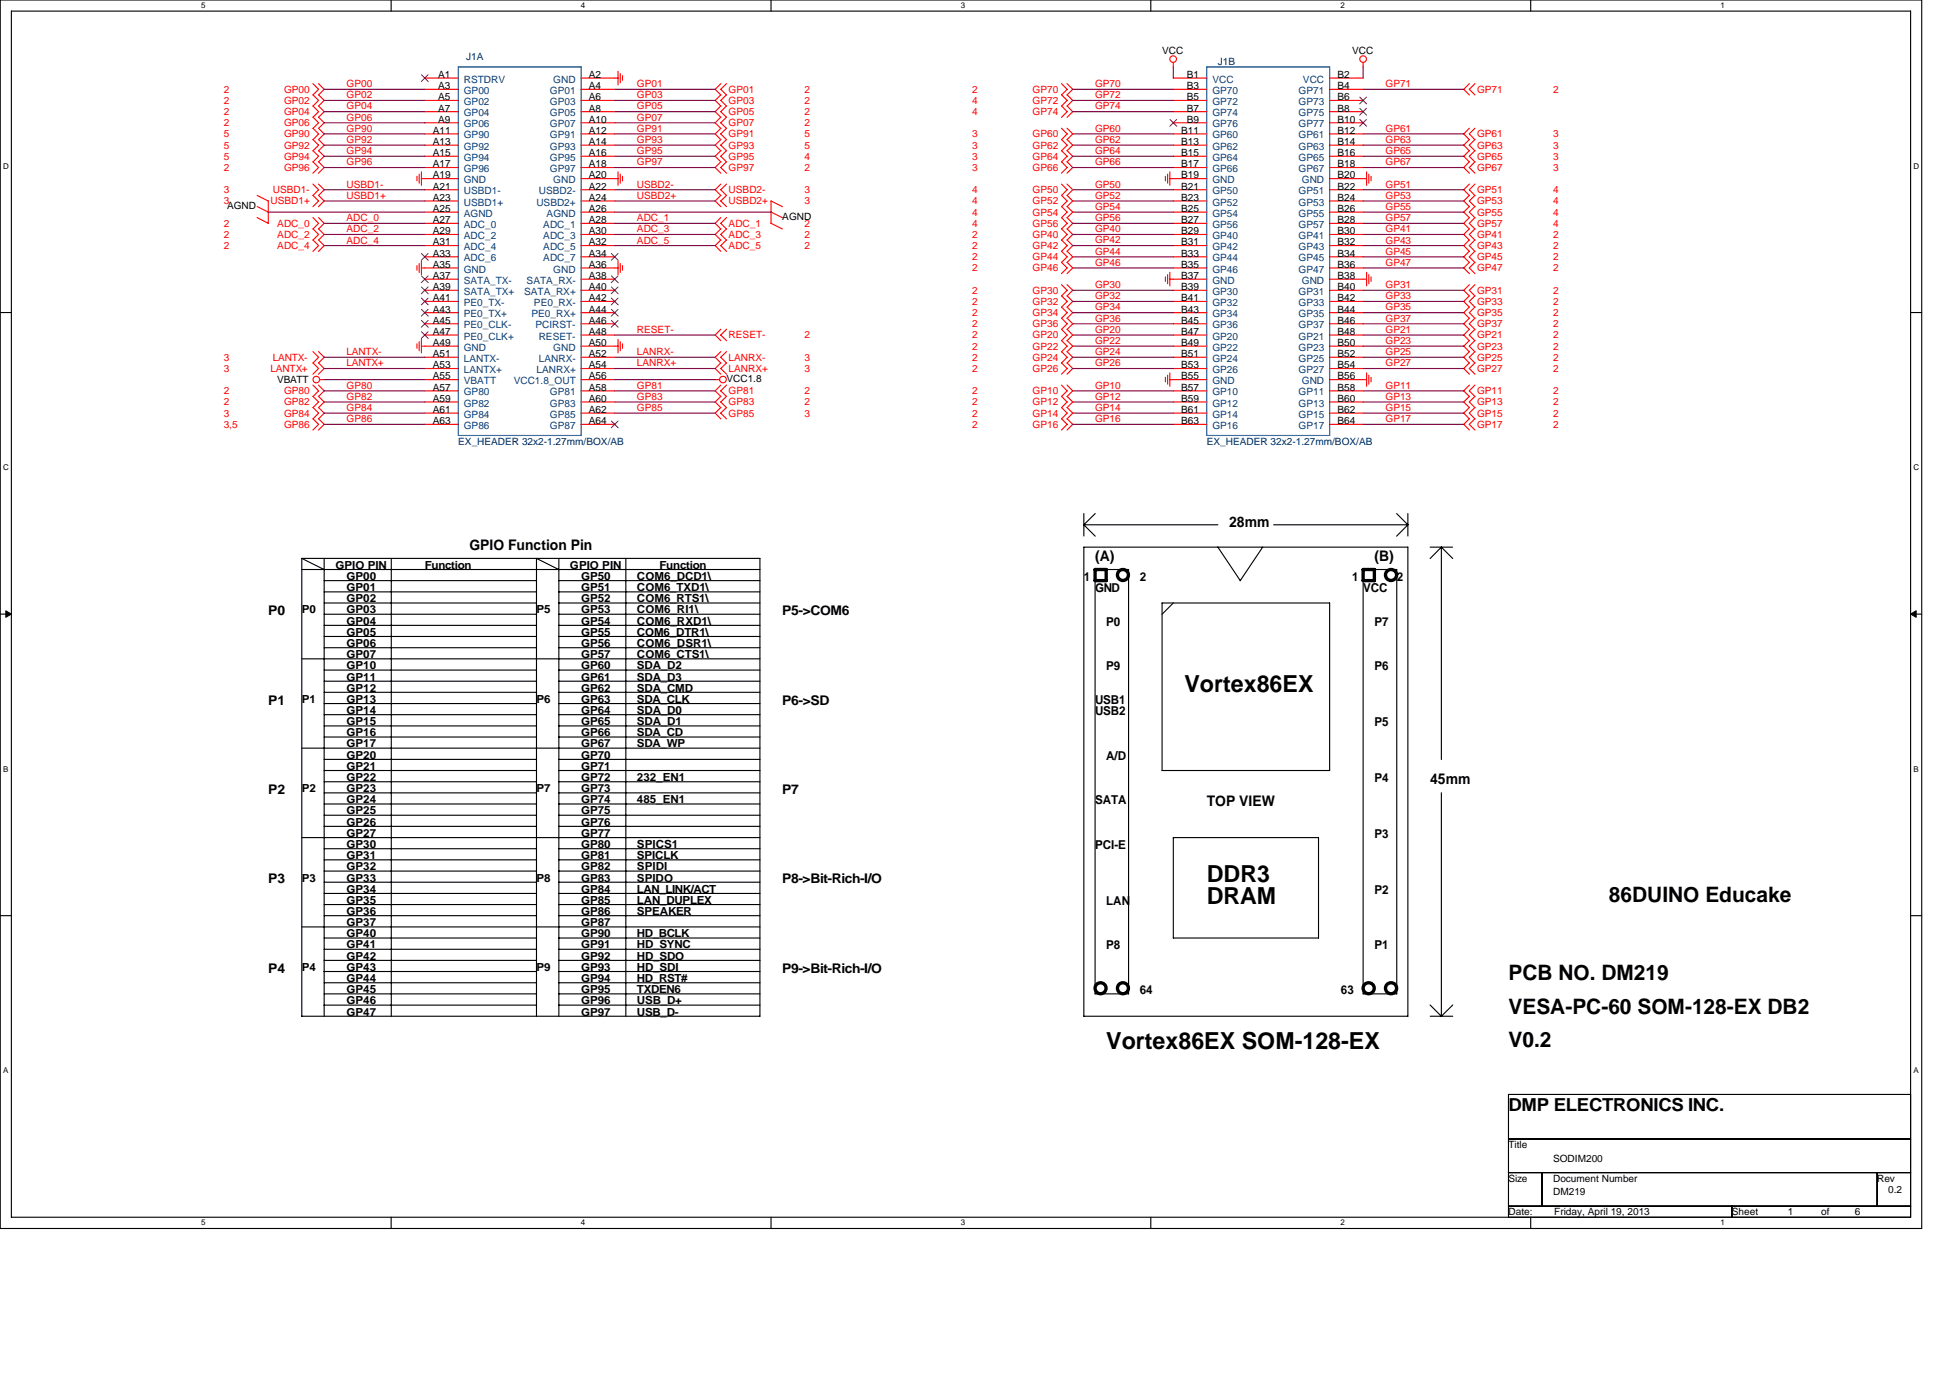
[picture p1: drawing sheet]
<svg xmlns="http://www.w3.org/2000/svg" width="297mm" height="210mm" viewBox="0 0 297 210" stroke-linecap="round" stroke-linejoin="round" font-family="sans-serif">
<path d="M0 0h292.7v187.2h-292.7zM1.7 1.7h289.3v183.8h-289.3z" fill="none" stroke="#000" stroke-width=".17"/>
<g fill="#fff">
<path d="M30.6 .2h.7v1.3h-.7z"/>
<path d="M30.6 185.7h.7v1.3h-.7z"/>
</g>
<path d="M59.6 0v1.7M59.6 185.5v1.7" fill="none" stroke="#000" stroke-width=".17"/>
<g fill="#fff">
<path d="M88.5 .2h.7v1.3h-.7z"/>
<path d="M88.5 185.7h.7v1.3h-.7z"/>
</g>
<path d="M117.5 0v1.7M117.5 185.5v1.7" fill="none" stroke="#000" stroke-width=".17"/>
<g fill="#fff">
<path d="M146.4 .2h.6v1.3h-.6z"/>
<path d="M146.4 185.7h.6v1.3h-.6z"/>
</g>
<path d="M175.3 0v1.7M175.3 185.5v1.7" fill="none" stroke="#000" stroke-width=".17"/>
<g fill="#fff">
<path d="M204.2 .2h.7v1.3h-.7z"/>
<path d="M204.2 185.7h.7v1.3h-.7z"/>
</g>
<path d="M233.2 0v1.7M233.2 185.5v1.7" fill="none" stroke="#000" stroke-width=".17"/>
<g fill="#fff">
<path d="M262.1 .2h.6v1.3h-.6z"/>
<path d="M262.1 185.7h.6v1.3h-.6z"/>
<path d="M.5 24.7h.8v1.3h-.8z"/>
<path d="M291.5 24.7h.8v1.3h-.8z"/>
<path d="M.5 70.6h.8v1.3h-.8z"/>
<path d="M291.5 70.6h.8v1.3h-.8z"/>
</g>
<path d="M0 47.6h1.7M291 47.6h1.7" fill="none" stroke="#000" stroke-width=".17"/>
<g fill="#fff">
<path d="M.5 116.5h.7v1.4h-.7z"/>
<path d="M291.5 116.5h.7v1.4h-.7z"/>
</g>
<path d="M0 93.6h1.7M291 93.6h1.7" fill="none" stroke="#000" stroke-width=".17"/>
<path d="M.9 93.1l.8 .5-.8 .5zM291 93.6l.9-.5v1z" fill="#000" stroke="#000" stroke-width=".15"/>
<g fill="#fff">
<path d="M.5 162.5h.7v1.3h-.7z"/>
<path d="M291.5 162.5h.7v1.3h-.7z"/>
</g>
<g fill="none" stroke="#000" stroke-width=".17">
<path d="M165.1 80h20.4M165.1 80l1.7 1.7M165.1 78.3v3.4M166.8 78.3l-1.7 1.7M194 80h20.5M212.7 78.3l1.8 1.7M214.5 80l-1.8 1.7M214.5 78.3v3.4M46 85.1h69.8v69.8h-69.8zM46 85.1l3.4 1.7M46 86.8h69.8M49.4 85.1v69.8"/>
<path d="M49.4 88.5h32.3M49.4 90.2h32.3M49.4 91.9h32.3M49.4 93.6h32.3M49.4 95.3h32.3M49.4 97h32.3M49.4 98.7h32.3M59.6 85.1v69.8M85.1 85.1v69.8M85.1 88.5h30.7M85.1 90.2h30.7M85.1 91.9h30.7"/>
<path d="M85.1 93.6h30.7M85.1 95.3h30.7M85.1 97h30.7M85.1 98.7h30.7M85.2 86.8l-3.5-1.7v69.8M95.3 85.1v69.8M165.1 83.4h49.4v71.5h-49.4zM166.8 86.8h5.1v64.6h-5.1zM177 91.9h25.5v25.5h-25.5zM178.7 91.9l-1.7 1.7M185.5 83.4l3.4 5.1M192.3 83.4l-3.4 5.1"/>
<path d="M207.6 86.8h5.2v64.6h-5.2zM217.8 83.4h3.5M219.6 83.4l-1.8 1.7M219.6 83.4l1.7 1.7M219.6 83.4v32.3M46 100.4h69.8M46 114h69.8M49.4 102.1h32.3M49.4 103.8h32.3M49.4 105.5h32.3M49.4 107.2h32.3M49.4 108.9h32.3"/>
<path d="M49.4 110.6h32.3M49.4 112.3h32.3M49.4 115.7h32.3M49.4 117.4h32.3M49.4 119.1h32.3M85.1 102.1h30.7M85.1 103.8h30.7M85.1 105.5h30.7M85.1 107.2h30.7M85.1 108.9h30.7M85.1 110.6h30.7M85.1 112.3h30.7"/>
<path d="M85.1 115.7h30.7M85.1 117.4h30.7M85.1 119.1h30.7M0 139.5h1.7M46 127.6h69.8M49.4 139.5h32.3M49.4 120.8h32.3M49.4 122.5h32.3M49.4 124.2h32.3M49.4 125.9h32.3M49.4 129.3h32.3M49.4 131h32.3"/>
<path d="M49.4 132.7h32.3M49.4 134.4h32.3M49.4 136.1h32.3M49.4 137.8h32.3M85.1 139.5h30.7M85.1 120.8h30.7M85.1 122.5h30.7M85.1 124.2h30.7M85.1 125.9h30.7M85.1 129.3h30.7M85.1 131h30.7M85.1 132.7h30.7"/>
<path d="M85.1 134.4h30.7M85.1 136.1h30.7M85.1 137.8h30.7M178.7 127.6h22.1v15.3h-22.1zM219.6 120.8v34.1M291 139.5h1.7M46 141.2h69.8M49.4 142.9h32.3M49.4 144.7h32.3M49.4 146.3h32.3M49.4 148h32.3M49.4 149.8h32.3"/>
<path d="M49.4 151.4h32.3M49.4 153.2h32.3M85.1 142.9h30.7M85.1 144.7h30.7M85.1 146.3h30.7M85.1 148h30.7M85.1 149.8h30.7M85.1 151.4h30.7M85.1 153.2h30.7M217.8 153.1l1.8 1.8M217.9 154.9h3.4M221.3 153.1l-1.7 1.8"/>
<path d="M229.8 166.8h61.2v18.7h-61.2zM229.8 173.6h61.2M229.8 178.7h61.2M234.9 178.7v5.1M285.9 178.7v5.1M229.8 183.8h61.2M263.8 183.8v1.7"/>
</g>
<g fill="none" stroke="#000" stroke-width=".51">
<path d="M166.8 86.8h1.7v1.7h-1.7zM207.6 86.8h1.8v1.7h-1.8z"/>
<circle cx="171.1" cy="87.6" r=".84"/>
<circle cx="211.9" cy="87.6" r=".84"/>
<circle cx="167.6" cy="150.6" r=".84"/>
<circle cx="171.1" cy="150.6" r=".84"/>
<circle cx="208.5" cy="150.6" r=".84"/>
<circle cx="211.9" cy="150.6" r=".84"/>
</g>
<g fill="none" stroke="#f00" stroke-width=".17">
<path d="M47.7 12.7l.8 .9-.8 .9M47.7 17.8l.8 .9-.8 .9M47.7 16.1l.8 .9-.8 .9M47.7 14.4l.8 .9-.8 .9M47.7 19.5l.8 .9-.8 .9M48.5 12.7l.9 .9-.9 .9M48.5 17.8l.9 .9-.9 .9M48.5 16.1l.9 .9-.9 .9M48.5 14.4l.9 .9-.9 .9M48.5 19.5l.9 .9-.9 .9M64.7 11.9h5.1M64.7 13.6h5.1"/>
<path d="M64.7 15.3h5.1M64.7 17h5.1M64.7 18.7h5.1M88.5 11.9h5.7M88.5 13.6h5.1M88.5 15.3h5.1M88.5 17h5.1M88.5 18.7h5.1M94.1 10.9v2M94.5 11.2v1.4M94.8 11.5v.7M109.8 12.7l-.9 .9 .9 .9"/>
<path d="M109.8 14.4l-.9 .9 .9 .9M109.8 16.1l-.9 .9 .9 .9M109.8 17.8l-.9 .9 .9 .9M109.8 19.5l-.9 .9 .9 .9M110.7 12.7l-.9 .9 .9 .9M110.7 14.4l-.9 .9 .9 .9M110.7 16.1l-.9 .9 .9 .9M110.7 17.8l-.9 .9 .9 .9M110.7 19.5l-.9 .9 .9 .9M161.7 12.7l.9 .9-.9 .9M161.7 14.4l.9 .9-.9 .9M161.7 16.1l.9 .9-.9 .9"/>
<path d="M161.7 19.5l.9 .9-.9 .9M162.5 12.7l.9 .9-.9 .9M162.5 14.4l.9 .9-.9 .9M162.5 16.1l.9 .9-.9 .9M162.5 19.5l.9 .9-.9 .9M178.7 9.5v.7M178.7 11.9h5.1M178.7 13.6h5.1M178.7 15.3h5.1M178.7 17h5.1M178.7 18.7h5.1M202.5 11.9h5.1"/>
<path d="M202.5 13.6h5.1M202.5 15.3h5.1M202.5 17h5.1M202.5 18.7h5.1M207.6 9.5v.7M223.8 12.7l-.8 .9 .8 .9M223.8 19.5l-.8 .9 .8 .9M224.7 12.7l-.9 .9 .9 .9M224.7 19.5l-.9 .9 .9 .9M39.2 29.8l1.7 .8M39.2 31.5l1.7 .8M40.9 30.6v3.5l-1.7-1"/>
<path d="M47.7 28l.8 .9-.8 .9M47.7 29.8l.8 .8-.8 .9M47.7 22.9l.8 .9-.8 .9M47.7 24.6l.8 .9-.8 .9M47.7 21.3l.8 .8-.8 .9M47.7 34.9l.8 .8-.8 .9M47.7 33.1l.8 .9-.8 .9M47.7 36.6l.8 .8-.8 .9M48.5 28l.9 .9-.9 .9M48.5 29.8l.9 .8-.9 .9M48.5 22.9l.9 .9-.9 .9M48.5 24.6l.9 .9-.9 .9"/>
<path d="M48.5 21.3l.9 .8-.9 .9M48.5 34.9l.9 .8-.9 .9M48.5 33.1l.9 .9-.9 .9M48.5 36.6l.9 .8-.9 .9M63.5 26.9v.7M63.9 26.5v1.4M64.2 27.2h5.6M64.2 26.2v2M64.2 39.8v2M64.7 20.4h5.1M64.7 22.1h5.1M64.7 23.8h5.1"/>
<path d="M64.7 25.5h5.1M64.7 28.9h5.1M64.7 30.6h5.1M64.7 32.3h5.1M64.7 34h5.1M64.7 35.7h5.1M64.7 37.4h5.1M64.7 39.1h5.1M88.5 27.2h5.7M88.5 20.4h5.1M88.5 22.1h5.1M88.5 23.8h5.1"/>
<path d="M88.5 25.5h5.1M88.5 28.9h5.1M88.5 30.6h5.1M88.5 32.3h5.1M88.5 34h5.1M88.5 35.7h5.1M88.5 37.4h5.1M88.5 39.1h5.1M94.1 26.2v2M94.1 39.8v2M94.5 26.5v1.4M94.8 26.9v.7"/>
<path d="M109.8 29.8l-.9 .8 .9 .9M109.8 28l-.9 .9 .9 .9M109.8 24.6l-.9 .9 .9 .9M109.8 22.9l-.9 .9 .9 .9M109.8 21.3l-.9 .8 .9 .9M109.8 36.6l-.9 .8 .9 .9M109.8 33.1l-.9 .9 .9 .9M109.8 34.9l-.9 .8 .9 .9M110.7 29.8l-.9 .8 .9 .9M110.7 28l-.9 .9 .9 .9M110.7 24.6l-.9 .9 .9 .9M110.7 22.9l-.9 .9 .9 .9"/>
<path d="M110.7 21.3l-.9 .8 .9 .9M110.7 36.6l-.9 .8 .9 .9M110.7 33.1l-.9 .9 .9 .9M110.7 34.9l-.9 .8 .9 .9M117.4 34l1.8 .9M117.4 32.3l1.8 .9M119.2 31.5l-1.7-.9v3.4M161.7 29.8l.9 .8-.9 .9M161.7 31.5l.9 .8-.9 .9M161.7 28l.9 .9-.9 .9M161.7 33.1l.9 .9-.9 .9M161.7 36.6l.9 .8-.9 .9"/>
<path d="M161.7 38.3l.9 .8-.9 .9M161.7 40l.9 .8-.9 .9M161.7 34.9l.9 .8-.9 .9M161.7 24.6l.9 .9-.9 .9M161.7 21.3l.9 .8-.9 .9M161.7 22.9l.9 .9-.9 .9M162.5 29.8l.9 .8-.9 .9M162.5 31.5l.9 .8-.9 .9M162.5 28l.9 .9-.9 .9M162.5 33.1l.9 .9-.9 .9M162.5 36.6l.9 .8-.9 .9M162.5 38.3l.9 .8-.9 .9"/>
<path d="M162.5 40l.9 .8-.9 .9M162.5 34.9l.9 .8-.9 .9M162.5 24.6l.9 .9-.9 .9M162.5 21.3l.9 .8-.9 .9M162.5 22.9l.9 .9-.9 .9M177.5 26.9v.7M177.9 26.5v1.4M178.2 27.2h5.6M178.2 26.2v2M178.7 20.4h5.1M178.7 22.1h5.1M178.7 23.8h5.1"/>
<path d="M178.7 25.5h5.1M178.7 28.9h5.1M178.7 30.6h5.1M178.7 32.3h5.1M178.7 34h5.1M178.7 35.7h5.1M178.7 37.4h5.1M178.7 39.1h5.1M202.5 27.2h5.7M202.5 20.4h5.1M202.5 22.1h5.1M202.5 23.8h5.1"/>
<path d="M202.5 25.5h5.1M202.5 28.9h5.1M202.5 30.6h5.1M202.5 32.3h5.1M202.5 34h5.1M202.5 35.7h5.1M202.5 37.4h5.1M202.5 39.1h5.1M208.2 26.2v2M208.5 26.5v1.4M208.8 26.9v.7M223.8 21.3l-.8 .8 .8 .9"/>
<path d="M223.8 31.5l-.8 .8 .8 .9M223.8 29.8l-.8 .8 .8 .9M223.8 36.6l-.8 .8 .8 .9M223.8 24.6l-.8 .9 .8 .9M223.8 33.1l-.8 .9 .8 .9M223.8 40l-.8 .8 .8 .9M223.8 22.9l-.8 .9 .8 .9M223.8 38.3l-.8 .8 .8 .9M223.8 34.9l-.8 .8 .8 .9M223.8 28l-.8 .9 .8 .9M224.7 21.3l-.9 .8 .9 .9M224.7 31.5l-.9 .8 .9 .9"/>
<path d="M224.7 29.8l-.9 .8 .9 .9M224.7 36.6l-.9 .8 .9 .9M224.7 24.6l-.9 .9 .9 .9M224.7 33.1l-.9 .9 .9 .9M224.7 40l-.9 .8 .9 .9M224.7 22.9l-.9 .9 .9 .9M224.7 38.3l-.9 .8 .9 .9M224.7 34.9l-.9 .8 .9 .9M224.7 28l-.9 .9 .9 .9M47.7 55.3l.8 .9-.8 .8M47.7 53.6l.8 .8-.8 .9M47.7 58.7l.8 .9-.8 .8"/>
<path d="M48.5 55.3l.9 .9-.9 .8M48.5 53.6l.9 .8-.9 .9M48.5 58.7l.9 .9-.9 .8M48.7 57.8h.7M63.5 40.5v.7M63.5 52.4v.7M63.9 40.2v1.3M63.9 52.1v1.3M64.2 52.7h5.6M64.2 40.8h5.6M64.2 51.7v2.1M64.7 57.8h5.1"/>
<path d="M64.7 42.5h5.1M64.7 44.2h5.1M64.7 45.9h5.1M64.7 47.6h5.1M64.7 49.3h5.1M64.7 51.1h5.1M64.7 54.4h5.1M64.7 56.2h5.1M64.7 59.6h5.1M88.5 57.8h5.1M88.5 42.5h5.1M88.5 52.7h5.7"/>
<path d="M88.5 40.8h5.7M88.5 44.2h5.1M88.5 45.9h5.1M88.5 47.6h5.1M88.5 49.3h5.1M88.5 51.1h5.1M88.5 54.4h5.1M88.5 56.2h5.1M88.5 59.6h5.1M94.1 51.7v2.1M94.5 40.2v1.3M94.5 52.1v1.3"/>
<path d="M94.8 40.5v.7M94.8 52.4v.7M108.9 57.8h.7M109.8 53.6l-.9 .8 .9 .9M109.8 55.3l-.9 .9 .9 .8M109.8 58.7l-.9 .9 .9 .8M109.8 50.2l-.9 .9 .9 .8M110.7 53.6l-.9 .8 .9 .9M110.7 55.3l-.9 .9 .9 .8M110.7 58.7l-.9 .9 .9 .8M110.7 50.2l-.9 .9 .9 .8M161.7 43.4l.9 .8-.9 .9"/>
<path d="M161.7 58.7l.9 .9-.9 .8M161.7 55.3l.9 .9-.9 .8M161.7 51.9l.9 .8-.9 .9M161.7 53.6l.9 .8-.9 .9M161.7 50.2l.9 .9-.9 .8M161.7 48.5l.9 .8-.9 .9M161.7 45.1l.9 .8-.9 .9M161.7 46.8l.9 .8-.9 .9M162.5 43.4l.9 .8-.9 .9M162.5 58.7l.9 .9-.9 .8M162.5 55.3l.9 .9-.9 .8M162.5 51.9l.9 .8-.9 .9"/>
<path d="M162.5 53.6l.9 .8-.9 .9M162.5 50.2l.9 .9-.9 .8M162.5 48.5l.9 .8-.9 .9M162.5 45.1l.9 .8-.9 .9M162.5 46.8l.9 .8-.9 .9M177.5 42.2v.7M177.5 57.5v.7M177.9 41.8v1.4M177.9 57.2v1.3M178.2 57.8h5.6M178.2 42.5h5.6M178.2 41.5v2.1"/>
<path d="M178.2 56.8v2.1M178.7 52.7h5.1M178.7 40.8h5.1M178.7 44.2h5.1M178.7 45.9h5.1M178.7 47.6h5.1M178.7 49.3h5.1M178.7 51.1h5.1M178.7 54.4h5.1M178.7 56.2h5.1M178.7 59.6h5.1M202.5 57.8h5.7"/>
<path d="M202.5 42.5h5.7M202.5 52.7h5.1M202.5 40.8h5.1M202.5 44.2h5.1M202.5 45.9h5.1M202.5 47.6h5.1M202.5 49.3h5.1M202.5 51.1h5.1M202.5 54.4h5.1M202.5 56.2h5.1M202.5 59.6h5.1M208.2 41.5v2.1"/>
<path d="M208.2 56.8v2.1M208.5 41.8v1.4M208.5 57.2v1.3M208.8 42.2v.7M208.8 57.5v.7M223.8 58.7l-.8 .9 .8 .8M223.8 53.6l-.8 .8 .8 .9M223.8 46.8l-.8 .8 .8 .9M223.8 48.5l-.8 .8 .8 .9M223.8 51.9l-.8 .8 .8 .9M223.8 50.2l-.8 .9 .8 .8M223.8 43.4l-.8 .8 .8 .9"/>
<path d="M223.8 45.1l-.8 .8 .8 .9M223.8 55.3l-.8 .9 .8 .8M224.7 58.7l-.9 .9 .9 .8M224.7 53.6l-.9 .8 .9 .9M224.7 46.8l-.9 .8 .9 .9M224.7 48.5l-.9 .8 .9 .9M224.7 51.9l-.9 .8 .9 .9M224.7 50.2l-.9 .9 .9 .8M224.7 43.4l-.9 .8 .9 .9M224.7 45.1l-.9 .8 .9 .9M224.7 55.3l-.9 .9 .9 .8M47.7 63.8l.8 .9-.8 .8"/>
<path d="M47.7 62.1l.8 .8-.8 .9M47.7 60.4l.8 .9-.8 .8M48.5 63.8l.9 .9-.9 .8M48.5 62.1l.9 .8-.9 .9M48.5 60.4l.9 .9-.9 .8M64.7 61.3h5.1M64.7 62.9h5.1M64.7 64.7h5.1M88.5 61.3h5.1M88.5 62.9h5.1M88.5 64.7h5.1M109.8 60.4l-.9 .9 .9 .8"/>
<path d="M109.8 62.1l-.9 .8 .9 .9M110.7 60.4l-.9 .9 .9 .8M110.7 62.1l-.9 .8 .9 .9M161.7 63.8l.9 .9-.9 .8M161.7 62.1l.9 .8-.9 .9M161.7 60.4l.9 .9-.9 .8M162.5 63.8l.9 .9-.9 .8M162.5 62.1l.9 .8-.9 .9M162.5 60.4l.9 .9-.9 .8M178.7 61.3h5.1M178.7 62.9h5.1M178.7 64.7h5.1"/>
<path d="M202.5 61.3h5.1M202.5 62.9h5.1M202.5 64.7h5.1M223.8 62.1l-.8 .8 .8 .9M223.8 60.4l-.8 .9 .8 .8M223.8 63.8l-.8 .9 .8 .8M224.7 62.1l-.9 .8 .9 .9M224.7 60.4l-.9 .9 .9 .8M224.7 63.8l-.9 .9 .9 .8"/>
<circle cx="178.7" cy="9" r=".51"/>
<circle cx="207.6" cy="9" r=".51"/>
<circle cx="48.2" cy="57.8" r=".5"/>
<circle cx="110.1" cy="57.8" r=".51"/>
</g>
<path d="M69.8 10.2h18.7v56.2h-18.7zM183.8 10.2h18.7v56.2h-18.7z" fill="none" stroke="#00f" stroke-width=".17"/>
<g fill="none" stroke="#804000" stroke-width=".15">
<path d="M64.2 11.4l1 1M65.2 11.4l-1 1M178.2 18.2l1.1 1M179.2 18.2l-1 1M207.1 14.8l1.1 1M207.1 16.5l1.1 1M207.1 18.2l1.1 1M208.1 14.8l-1 1M208.1 16.5l-1 1M208.1 18.2l-1 1M64.2 38.6l1 1.1M65.2 38.6l-1 1.1"/>
<path d="M93.1 38.6l1.1 1.1M94.1 38.6l-1 1.1M64.2 42l1 1.1M64.2 43.7l1 1.1M64.2 45.4l1 1.1M64.2 47.1l1 1.1M64.2 48.8l1 1.1M64.2 50.5l1 1.1M65.2 42l-1 1.1M65.2 43.7l-1 1.1M65.2 45.4l-1 1.1M65.2 47.1l-1 1.1"/>
<path d="M65.2 48.8l-1 1.1M65.2 50.5l-1 1.1M93.1 42l1.1 1.1M93.1 43.7l1.1 1.1M93.1 45.4l1.1 1.1M93.1 47.1l1.1 1.1M93.1 48.8l1.1 1.1M94.1 42l-1 1.1M94.1 43.7l-1 1.1M94.1 45.4l-1 1.1M94.1 47.1l-1 1.1M94.1 48.8l-1 1.1"/>
<path d="M93.1 64.2l1.1 1M94.1 64.2l-1 1"/>
</g>
<g fill="none" stroke="#800040" stroke-width=".17">
<path d="M49.4 13.6h15.3M49.4 17h15.3M49.4 15.3h15.3M49.4 18.7h15.3M93.6 13.6h15.4M93.6 17h15.4M93.6 15.3h15.4M93.6 18.7h15.4M163.4 13.6h15.3M163.4 17h15.3M163.4 15.3h15.3M178.7 10.2v1.7"/>
<path d="M207.6 10.2v1.7M207.6 13.6h15.4M40.8 32.3h23.9M49.4 23.8h15.3M49.4 37.4h15.3M49.4 34h15.3M49.4 22.1h15.3M49.4 35.7h15.3M49.4 25.5h15.3M49.4 20.4h15.3M49.4 28.9h15.3M49.4 30.6h15.3"/>
<path d="M93.6 23.8h15.4M93.6 37.4h15.4M93.6 34h15.4M93.6 22.1h15.4M93.6 32.3h23.9M93.6 35.7h15.4M93.6 25.5h15.4M93.6 20.4h15.4M93.6 28.9h15.4M93.6 30.6h15.4M163.4 23.8h15.3M163.4 37.4h15.3"/>
<path d="M163.4 39.1h15.3M163.4 34h15.3M163.4 22.1h15.3M163.4 32.3h15.3M163.4 35.7h15.3M163.4 25.5h15.3M163.4 20.4h15.3M163.4 28.9h15.3M163.4 30.6h15.3M207.6 23.8h15.4M207.6 37.4h15.4M207.6 39.1h15.4"/>
<path d="M207.6 34h15.4M207.6 22.1h15.4M207.6 32.3h15.4M207.6 35.7h15.4M207.6 25.5h15.4M207.6 20.4h15.4M207.6 28.9h15.4M207.6 30.6h15.4M49.4 57.8h15.3M49.4 59.6h15.3M49.4 54.4h15.3M49.4 56.2h15.3"/>
<path d="M93.6 51.1h15.3M93.6 59.6h15.4M93.6 54.4h15.4M93.6 56.2h15.4M93.6 57.8h15.4M163.4 59.6h15.3M163.4 49.3h15.3M163.4 54.4h15.3M163.4 44.2h15.3M163.4 40.8h15.3M163.4 51.1h15.3M163.4 47.6h15.3"/>
<path d="M163.4 52.7h15.3M163.4 45.9h15.3M163.4 56.2h15.3M207.6 59.6h15.4M207.6 49.3h15.4M207.6 54.4h15.4M207.6 44.2h15.4M207.6 40.8h15.4M207.6 51.1h15.4M207.6 47.6h15.4M207.6 52.7h15.4M207.6 45.9h15.4"/>
<path d="M207.6 56.2h15.4M49.4 64.7h15.3M49.4 61.3h15.3M49.4 62.9h15.3M93.6 61.3h15.4M93.6 62.9h15.4M163.4 64.7h15.3M163.4 61.3h15.3M163.4 62.9h15.3M207.6 64.7h15.4M207.6 61.3h15.4M207.6 62.9h15.4"/>
</g>
<g font-size="3.6">
<text x="180.4" y="105.4">Vortex86EX</text>
<text x="183.8" y="134.3">DDR3</text>
<text x="183.8" y="137.8">DRAM</text>
<text x="168.5" y="159.9">Vortex86EX SOM-128-EX</text>
</g>
<g font-size="3.2">
<text x="245.1" y="137.4">86DUINO Educake</text>
<text x="229.8" y="149.4">PCB NO. DM219</text>
<text x="229.8" y="154.5">VESA-PC-60 SOM-128-EX DB2</text>
<text x="229.8" y="159.6">V0.2</text>
</g>
<text font-size="2.7" x="229.8" y="169.3">DMP ELECTRONICS INC.</text>
<g font-size="2.2">
<text x="71.5" y="83.7">GPIO Function Pin</text>
<text x="187.2" y="80.3">28mm</text>
<text x="166.8" y="85.4">(A)</text>
<text x="209.4" y="85.4">(B)</text>
<text x="217.9" y="119.5">45mm</text>
<text x="183.8" y="122.9">TOP VIEW</text>
</g>
<g font-size="2">
<text x="40.9" y="93.8">P0</text>
<text x="119.2" y="93.8">P5-&gt;COM6</text>
<text x="40.9" y="107.4">P1</text>
<text x="119.2" y="107.4">P6-&gt;SD</text>
<text x="40.9" y="121">P2</text>
<text x="119.2" y="121">P7</text>
<text x="40.9" y="134.6">P3</text>
<text x="119.2" y="134.6">P8-&gt;Bit-Rich-I/O</text>
<text x="40.9" y="148.2">P4</text>
<text x="119.2" y="148.2">P9-&gt;Bit-Rich-I/O</text>
</g>
<g font-size="1.9">
<text x="165.1" y="88.5">1</text>
<text x="173.6" y="88.5">2</text>
<text x="205.9" y="88.5">1</text>
<text x="212.8" y="88.5">2</text>
<text x="166.8" y="90.2">GND</text>
<text x="168.5" y="95.3">P0</text>
<text x="207.6" y="90.2">VCC</text>
<text x="209.4" y="95.3">P7</text>
<text x="166.8" y="107.2">USB1</text>
<text x="168.5" y="102.1">P9</text>
<text x="209.4" y="102.1">P6</text>
<text x="166.8" y="108.9">USB2</text>
<text x="209.4" y="110.6">P5</text>
<text x="168.5" y="115.7">A/D</text>
<text x="209.4" y="119.1">P4</text>
<text x="166.8" y="122.6">SATA</text>
<text x="166.8" y="129.4">PCI-E</text>
<text x="209.4" y="127.7">P3</text>
<text x="168.5" y="137.9">LAN</text>
<text x="209.4" y="136.2">P2</text>
<text x="168.5" y="144.7">P8</text>
<text x="209.4" y="144.7">P1</text>
<text x="173.6" y="151.5">64</text>
<text x="204.3" y="151.5">63</text>
</g>
<g font-size="1.7">
<text x="51.1" y="86.7">GPIO PIN</text>
<text x="52.8" y="88.4">GP00</text>
<text x="64.7" y="86.7">Function</text>
<text x="86.8" y="86.7">GPIO PIN</text>
<text x="88.5" y="88.4">GP50</text>
<text x="97" y="88.4">COM6_DCD1\</text>
<text x="100.4" y="86.7">Function</text>
<text x="46" y="93.5">P0</text>
<text x="52.8" y="90.1">GP01</text>
<text x="52.8" y="95.2">GP04</text>
<text x="52.8" y="91.8">GP02</text>
<text x="52.8" y="93.5">GP03</text>
<text x="81.7" y="93.5">P5</text>
<text x="88.5" y="90.1">GP51</text>
<text x="88.5" y="91.8">GP52</text>
<text x="88.5" y="93.5">GP53</text>
<text x="88.5" y="95.2">GP54</text>
<text x="97" y="91.8">COM6_RTS1\</text>
<text x="97" y="90.1">COM6_TXD1\</text>
<text x="97" y="95.2">COM6_RXD1\</text>
<text x="97" y="93.5">COM6_RI1\</text>
<text x="52.8" y="96.9">GP05</text>
<text x="52.8" y="98.6">GP06</text>
<text x="52.8" y="100.3">GP07</text>
<text x="52.8" y="102">GP10</text>
<text x="88.5" y="102">GP60</text>
<text x="88.5" y="96.9">GP55</text>
<text x="88.5" y="98.6">GP56</text>
<text x="88.5" y="100.3">GP57</text>
<text x="97" y="102">SDA_D2</text>
<text x="97" y="96.9">COM6_DTR1\</text>
<text x="97" y="100.3">COM6_CTS1\</text>
<text x="97" y="98.6">COM6_DSR1\</text>
<text x="46" y="107.1">P1</text>
<text x="52.8" y="103.7">GP11</text>
<text x="52.8" y="105.4">GP12</text>
<text x="52.8" y="107.1">GP13</text>
<text x="81.7" y="107.1">P6</text>
<text x="88.5" y="103.7">GP61</text>
<text x="88.5" y="105.4">GP62</text>
<text x="88.5" y="107.1">GP63</text>
<text x="97" y="103.7">SDA_D3</text>
<text x="97" y="105.4">SDA_CMD</text>
<text x="97" y="107.1">SDA_CLK</text>
<text x="52.8" y="108.8">GP14</text>
<text x="52.8" y="110.5">GP15</text>
<text x="52.8" y="112.2">GP16</text>
<text x="52.8" y="113.9">GP17</text>
<text x="88.5" y="108.8">GP64</text>
<text x="88.5" y="110.5">GP65</text>
<text x="88.5" y="112.2">GP66</text>
<text x="88.5" y="113.9">GP67</text>
<text x="97" y="108.8">SDA_D0</text>
<text x="97" y="110.5">SDA_D1</text>
<text x="97" y="112.2">SDA_CD</text>
<text x="97" y="113.9">SDA_WP</text>
<text x="52.8" y="115.6">GP20</text>
<text x="52.8" y="117.3">GP21</text>
<text x="52.8" y="119">GP22</text>
<text x="88.5" y="115.6">GP70</text>
<text x="88.5" y="117.3">GP71</text>
<text x="88.5" y="119">GP72</text>
<text x="97" y="119">232_EN1</text>
<text x="46" y="120.7">P2</text>
<text x="52.8" y="120.7">GP23</text>
<text x="52.8" y="122.4">GP24</text>
<text x="52.8" y="124.1">GP25</text>
<text x="52.8" y="125.8">GP26</text>
<text x="81.7" y="120.7">P7</text>
<text x="88.5" y="120.7">GP73</text>
<text x="88.5" y="122.4">GP74</text>
<text x="88.5" y="124.1">GP75</text>
<text x="88.5" y="125.8">GP76</text>
<text x="97" y="122.4">485_EN1</text>
<text x="52.8" y="127.5">GP27</text>
<text x="52.8" y="129.2">GP30</text>
<text x="52.8" y="130.9">GP31</text>
<text x="88.5" y="127.5">GP77</text>
<text x="88.5" y="129.2">GP80</text>
<text x="88.5" y="130.9">GP81</text>
<text x="97" y="129.2">SPICS1</text>
<text x="97" y="130.9">SPICLK</text>
<text x="46" y="134.3">P3</text>
<text x="52.8" y="132.6">GP32</text>
<text x="52.8" y="134.3">GP33</text>
<text x="52.8" y="136">GP34</text>
<text x="52.8" y="137.7">GP35</text>
<text x="81.7" y="134.3">P8</text>
<text x="88.5" y="132.6">GP82</text>
<text x="88.5" y="134.3">GP83</text>
<text x="88.5" y="136">GP84</text>
<text x="88.5" y="137.7">GP85</text>
<text x="97" y="137.7">LAN_DUPLEX</text>
<text x="97" y="136">LAN_LINK/ACT</text>
<text x="97" y="134.3">SPIDO</text>
<text x="97" y="132.6">SPIDI</text>
<text x="52.8" y="139.4">GP36</text>
<text x="52.8" y="141.1">GP37</text>
<text x="52.8" y="142.8">GP40</text>
<text x="88.5" y="139.4">GP86</text>
<text x="88.5" y="141.1">GP87</text>
<text x="88.5" y="142.8">GP90</text>
<text x="97" y="139.4">SPEAKER</text>
<text x="97" y="142.8">HD_BCLK</text>
<text x="46" y="147.9">P4</text>
<text x="52.8" y="144.5">GP41</text>
<text x="52.8" y="146.2">GP42</text>
<text x="52.8" y="147.9">GP43</text>
<text x="52.8" y="149.6">GP44</text>
<text x="81.7" y="147.9">P9</text>
<text x="88.5" y="144.5">GP91</text>
<text x="88.5" y="146.2">GP92</text>
<text x="88.5" y="147.9">GP93</text>
<text x="88.5" y="149.6">GP94</text>
<text x="97" y="149.6">HD_RST#</text>
<text x="97" y="147.9">HD_SDI</text>
<text x="97" y="146.2">HD_SDO</text>
<text x="97" y="144.5">HD_SYNC</text>
<text x="52.8" y="151.3">GP45</text>
<text x="52.8" y="153">GP46</text>
<text x="52.8" y="154.7">GP47</text>
<text x="88.5" y="151.3">GP95</text>
<text x="88.5" y="153">GP96</text>
<text x="88.5" y="154.7">GP97</text>
<text x="97" y="151.3">TXDEN6</text>
<text x="97" y="153">USB_D+</text>
<text x="97" y="154.7">USB_D-</text>
</g>
<g font-size="1.5">
<text x="66.8" y="11.9">A1</text>
<text x="89.7" y="11.9">A2</text>
<text x="177" y="8.2">VCC</text>
<text x="180.8" y="11.9">B1</text>
<text x="203.7" y="11.9">B2</text>
<text x="205.9" y="8.2">VCC</text>
<text x="66.8" y="13.6">A3</text>
<text x="66.8" y="15.3">A5</text>
<text x="66.8" y="17">A7</text>
<text x="89.7" y="13.6">A4</text>
<text x="89.7" y="15.3">A6</text>
<text x="89.7" y="17">A8</text>
<text x="180.8" y="13.6">B3</text>
<text x="180.8" y="15.3">B5</text>
<text x="180.8" y="17">B7</text>
<text x="203.7" y="13.6">B4</text>
<text x="203.7" y="15.3">B6</text>
<text x="203.7" y="17">B8</text>
<text x="65.9" y="20.4">A11</text>
<text x="65.9" y="22.1">A13</text>
<text x="65.9" y="23.8">A15</text>
<text x="66.8" y="18.7">A9</text>
<text x="89.7" y="18.7">A10</text>
<text x="89.7" y="20.4">A12</text>
<text x="89.7" y="22.1">A14</text>
<text x="89.7" y="23.8">A16</text>
<text x="179.9" y="20.4">B11</text>
<text x="179.9" y="22.1">B13</text>
<text x="179.9" y="23.8">B15</text>
<text x="180.8" y="18.7">B9</text>
<text x="203.7" y="18.7">B10</text>
<text x="203.7" y="20.4">B12</text>
<text x="203.7" y="22.1">B14</text>
<text x="203.7" y="23.8">B16</text>
<text x="65.9" y="25.5">A17</text>
<text x="65.9" y="27.2">A19</text>
<text x="65.9" y="28.9">A21</text>
<text x="89.7" y="25.5">A18</text>
<text x="89.7" y="27.2">A20</text>
<text x="89.7" y="28.9">A22</text>
<text x="179.9" y="25.5">B17</text>
<text x="179.9" y="27.2">B19</text>
<text x="179.9" y="28.9">B21</text>
<text x="203.7" y="25.5">B18</text>
<text x="203.7" y="27.2">B20</text>
<text x="203.7" y="28.9">B22</text>
<text x="34.6" y="31.8">AGND</text>
<text x="65.9" y="30.6">A23</text>
<text x="65.9" y="32.3">A25</text>
<text x="65.9" y="34">A27</text>
<text x="65.9" y="35.7">A29</text>
<text x="89.7" y="30.6">A24</text>
<text x="89.7" y="32.3">A26</text>
<text x="89.7" y="34">A28</text>
<text x="89.7" y="35.7">A30</text>
<text x="119.2" y="33.5">AGND</text>
<text x="179.9" y="30.6">B23</text>
<text x="179.9" y="32.3">B25</text>
<text x="179.9" y="34">B27</text>
<text x="179.9" y="35.7">B29</text>
<text x="203.7" y="30.6">B24</text>
<text x="203.7" y="32.3">B26</text>
<text x="203.7" y="34">B28</text>
<text x="203.7" y="35.7">B30</text>
<text x="65.9" y="37.4">A31</text>
<text x="65.9" y="39.1">A33</text>
<text x="65.9" y="40.8">A35</text>
<text x="89.7" y="37.4">A32</text>
<text x="89.7" y="39.1">A34</text>
<text x="89.7" y="40.8">A36</text>
<text x="179.9" y="37.4">B31</text>
<text x="179.9" y="39.1">B33</text>
<text x="179.9" y="40.8">B35</text>
<text x="203.7" y="37.4">B32</text>
<text x="203.7" y="39.1">B34</text>
<text x="203.7" y="40.8">B36</text>
<text x="65.9" y="42.5">A37</text>
<text x="65.9" y="44.2">A39</text>
<text x="65.9" y="45.9">A41</text>
<text x="65.9" y="47.6">A43</text>
<text x="89.7" y="42.5">A38</text>
<text x="89.7" y="44.2">A40</text>
<text x="89.7" y="45.9">A42</text>
<text x="89.7" y="47.6">A44</text>
<text x="179.9" y="42.5">B37</text>
<text x="179.9" y="44.2">B39</text>
<text x="179.9" y="45.9">B41</text>
<text x="179.9" y="47.6">B43</text>
<text x="203.7" y="42.5">B38</text>
<text x="203.7" y="44.2">B40</text>
<text x="203.7" y="45.9">B42</text>
<text x="203.7" y="47.6">B44</text>
<text x="65.9" y="49.3">A45</text>
<text x="65.9" y="51">A47</text>
<text x="65.9" y="52.7">A49</text>
<text x="89.7" y="49.3">A46</text>
<text x="89.7" y="51">A48</text>
<text x="89.7" y="52.7">A50</text>
<text x="179.9" y="49.3">B45</text>
<text x="179.9" y="51">B47</text>
<text x="179.9" y="52.7">B49</text>
<text x="203.7" y="49.3">B46</text>
<text x="203.7" y="51">B48</text>
<text x="203.7" y="52.7">B50</text>
<text x="42.2" y="58.4">VBATT</text>
<text x="65.9" y="54.4">A51</text>
<text x="65.9" y="56.1">A53</text>
<text x="65.9" y="57.8">A55</text>
<text x="65.9" y="59.5">A57</text>
<text x="89.7" y="54.4">A52</text>
<text x="89.7" y="56.1">A54</text>
<text x="89.7" y="57.8">A56</text>
<text x="89.7" y="59.5">A58</text>
<text x="110.7" y="58.2">VCC1.8</text>
<text x="179.9" y="54.4">B51</text>
<text x="179.9" y="56.1">B53</text>
<text x="179.9" y="57.8">B55</text>
<text x="179.9" y="59.5">B57</text>
<text x="203.7" y="54.4">B52</text>
<text x="203.7" y="56.1">B54</text>
<text x="203.7" y="57.8">B56</text>
<text x="203.7" y="59.5">B58</text>
<text x="65.9" y="61.2">A59</text>
<text x="65.9" y="62.9">A61</text>
<text x="65.9" y="64.6">A63</text>
<text x="89.7" y="61.2">A60</text>
<text x="89.7" y="62.9">A62</text>
<text x="89.7" y="64.6">A64</text>
<text x="179.9" y="62.9">B61</text>
<text x="179.9" y="64.6">B63</text>
<text x="179.9" y="61.2">B59</text>
<text x="203.7" y="61.2">B60</text>
<text x="203.7" y="62.9">B62</text>
<text x="203.7" y="64.6">B64</text>
<text x="229.8" y="174.9">Title</text>
<text x="236.6" y="177">SODIM200</text>
<text x="229.8" y="180.1">Size</text>
<text x="229.8" y="185.2">Date:</text>
<text x="236.6" y="180.1">Document Number</text>
<text x="236.6" y="182.1">DM219</text>
<text x="236.7" y="185.2">Friday, April 19, 2013</text>
<text x="263.8" y="185.2">Sheet</text>
<text x="272.3" y="185.2">1</text>
<text x="277.4" y="185.2">of</text>
<text x="282.5" y="185.2">6</text>
<text x="285.9" y="180.1">Rev</text>
<text x="287.6" y="181.8">0.2</text>
</g>
<g font-size="1.5" fill="#000080">
<text x="71" y="9.2">J1A</text>
<text x="185.5" y="9.9">J1B</text>
<text x="69.8" y="67.7">EX_HEADER 32x2-1.27mm/BOX/AB</text>
<text x="183.8" y="67.7">EX_HEADER 32x2-1.27mm/BOX/AB</text>
</g>
<g font-size="1.5" fill="#f00">
<text x="34.1" y="14.1">2</text>
<text x="34.1" y="17.5">2</text>
<text x="34.1" y="15.8">2</text>
<text x="43.3" y="14.1">GP00</text>
<text x="43.3" y="17.5">GP04</text>
<text x="43.3" y="15.8">GP02</text>
<text x="52.8" y="16.7">GP04</text>
<text x="52.8" y="15">GP02</text>
<text x="52.8" y="13.3">GP00</text>
<text x="97" y="13.3">GP01</text>
<text x="97" y="15">GP03</text>
<text x="97" y="16.7">GP05</text>
<text x="111" y="14.1">GP01</text>
<text x="111" y="15.8">GP03</text>
<text x="111" y="17.5">GP05</text>
<text x="122.6" y="14.1">2</text>
<text x="122.6" y="15.8">2</text>
<text x="122.6" y="17.5">2</text>
<text x="148.1" y="14.1">2</text>
<text x="148.1" y="15.8">4</text>
<text x="148.1" y="17.5">4</text>
<text x="157.3" y="14.1">GP70</text>
<text x="157.3" y="15.8">GP72</text>
<text x="157.3" y="17.5">GP74</text>
<text x="166.8" y="16.7">GP74</text>
<text x="166.8" y="13.3">GP70</text>
<text x="166.8" y="15">GP72</text>
<text x="211" y="13.3">GP71</text>
<text x="225" y="14.1">GP71</text>
<text x="236.6" y="14.1">2</text>
<text x="34.1" y="19.2">2</text>
<text x="34.1" y="20.9">5</text>
<text x="34.1" y="22.6">5</text>
<text x="43.3" y="19.2">GP06</text>
<text x="43.3" y="20.9">GP90</text>
<text x="43.3" y="22.6">GP92</text>
<text x="52.8" y="18.4">GP06</text>
<text x="52.8" y="23.5">GP94</text>
<text x="52.8" y="21.8">GP92</text>
<text x="52.8" y="20.1">GP90</text>
<text x="97" y="18.4">GP07</text>
<text x="97" y="23.5">GP95</text>
<text x="97" y="21.8">GP93</text>
<text x="97" y="20.1">GP91</text>
<text x="111" y="19.2">GP07</text>
<text x="111" y="22.6">GP93</text>
<text x="111" y="20.9">GP91</text>
<text x="122.6" y="19.2">2</text>
<text x="122.6" y="22.6">5</text>
<text x="122.6" y="20.9">5</text>
<text x="148.1" y="20.9">3</text>
<text x="148.1" y="22.6">3</text>
<text x="157.3" y="20.9">GP60</text>
<text x="157.3" y="22.6">GP62</text>
<text x="166.8" y="21.8">GP62</text>
<text x="166.8" y="23.5">GP64</text>
<text x="166.8" y="20.1">GP60</text>
<text x="211" y="23.5">GP65</text>
<text x="211" y="21.8">GP63</text>
<text x="211" y="20.1">GP61</text>
<text x="225" y="22.6">GP63</text>
<text x="225" y="20.9">GP61</text>
<text x="236.6" y="22.6">3</text>
<text x="236.6" y="20.9">3</text>
<text x="34.1" y="24.3">5</text>
<text x="34.1" y="26">2</text>
<text x="34.1" y="29.4">3</text>
<text x="41.5" y="29.4">USBD1-</text>
<text x="43.3" y="24.3">GP94</text>
<text x="43.3" y="26">GP96</text>
<text x="52.8" y="28.6">USBD1-</text>
<text x="52.8" y="25.2">GP96</text>
<text x="97" y="28.6">USBD2-</text>
<text x="97" y="25.2">GP97</text>
<text x="111" y="29.4">USBD2-</text>
<text x="111" y="26">GP97</text>
<text x="111" y="24.3">GP95</text>
<text x="122.6" y="29.4">3</text>
<text x="122.6" y="26">2</text>
<text x="122.6" y="24.3">4</text>
<text x="148.1" y="29.4">4</text>
<text x="148.1" y="26">3</text>
<text x="148.1" y="24.3">3</text>
<text x="157.3" y="29.4">GP50</text>
<text x="157.3" y="26">GP66</text>
<text x="157.3" y="24.3">GP64</text>
<text x="166.8" y="25.2">GP66</text>
<text x="166.8" y="28.6">GP50</text>
<text x="211" y="25.2">GP67</text>
<text x="211" y="28.6">GP51</text>
<text x="225" y="26">GP67</text>
<text x="225" y="24.3">GP65</text>
<text x="225" y="29.4">GP51</text>
<text x="236.6" y="26">3</text>
<text x="236.6" y="24.3">3</text>
<text x="236.6" y="29.4">4</text>
<text x="34.1" y="31.2">3</text>
<text x="34.1" y="34.5">2</text>
<text x="41.2" y="31.2">USBD1+</text>
<text x="42.2" y="34.5">ADC_0</text>
<text x="52.8" y="30.3">USBD1+</text>
<text x="52.8" y="35.4">ADC_2</text>
<text x="52.8" y="33.7">ADC_0</text>
<text x="97" y="30.3">USBD2+</text>
<text x="97" y="35.4">ADC_3</text>
<text x="97" y="33.7">ADC_1</text>
<text x="111" y="31.2">USBD2+</text>
<text x="111" y="34.5">ADC_1</text>
<text x="122.6" y="34.5">2</text>
<text x="122.6" y="31.2">3</text>
<text x="148.1" y="31.2">4</text>
<text x="148.1" y="32.9">4</text>
<text x="148.1" y="34.5">4</text>
<text x="157.3" y="31.2">GP52</text>
<text x="157.3" y="32.9">GP54</text>
<text x="157.3" y="34.5">GP56</text>
<text x="166.8" y="32">GP54</text>
<text x="166.8" y="33.7">GP56</text>
<text x="166.8" y="35.4">GP40</text>
<text x="166.8" y="30.3">GP52</text>
<text x="211" y="33.7">GP57</text>
<text x="211" y="32">GP55</text>
<text x="211" y="35.4">GP41</text>
<text x="211" y="30.3">GP53</text>
<text x="225" y="32.9">GP55</text>
<text x="225" y="31.2">GP53</text>
<text x="225" y="34.5">GP57</text>
<text x="236.6" y="32.9">4</text>
<text x="236.6" y="31.2">4</text>
<text x="236.6" y="34.5">4</text>
<text x="34.1" y="36.3">2</text>
<text x="34.1" y="38">2</text>
<text x="42.2" y="36.3">ADC_2</text>
<text x="42.2" y="38">ADC_4</text>
<text x="52.8" y="37.1">ADC_4</text>
<text x="97" y="37.1">ADC_5</text>
<text x="111" y="38">ADC_5</text>
<text x="111" y="36.3">ADC_3</text>
<text x="122.6" y="38">2</text>
<text x="122.6" y="36.3">2</text>
<text x="148.1" y="38">2</text>
<text x="148.1" y="39.7">2</text>
<text x="148.1" y="41.4">2</text>
<text x="148.1" y="36.3">2</text>
<text x="157.3" y="38">GP42</text>
<text x="157.3" y="39.7">GP44</text>
<text x="157.3" y="41.4">GP46</text>
<text x="157.3" y="36.3">GP40</text>
<text x="166.8" y="38.8">GP44</text>
<text x="166.8" y="37.1">GP42</text>
<text x="166.8" y="40.5">GP46</text>
<text x="211" y="37.1">GP43</text>
<text x="211" y="38.8">GP45</text>
<text x="211" y="40.5">GP47</text>
<text x="225" y="38">GP43</text>
<text x="225" y="41.4">GP47</text>
<text x="225" y="39.7">GP45</text>
<text x="225" y="36.3">GP41</text>
<text x="236.6" y="38">2</text>
<text x="236.6" y="41.4">2</text>
<text x="236.6" y="39.7">2</text>
<text x="236.6" y="36.3">2</text>
<text x="148.1" y="44.8">2</text>
<text x="148.1" y="46.5">2</text>
<text x="157.3" y="44.8">GP30</text>
<text x="157.3" y="46.5">GP32</text>
<text x="166.8" y="45.6">GP32</text>
<text x="166.8" y="47.3">GP34</text>
<text x="166.8" y="43.9">GP30</text>
<text x="211" y="43.9">GP31</text>
<text x="211" y="47.3">GP35</text>
<text x="211" y="45.6">GP33</text>
<text x="225" y="44.8">GP31</text>
<text x="225" y="46.5">GP33</text>
<text x="236.6" y="44.8">2</text>
<text x="236.6" y="46.5">2</text>
<text x="97" y="50.7">RESET-</text>
<text x="111" y="51.6">RESET-</text>
<text x="122.6" y="51.6">2</text>
<text x="148.1" y="53.3">2</text>
<text x="148.1" y="51.6">2</text>
<text x="148.1" y="49.9">2</text>
<text x="148.1" y="48.2">2</text>
<text x="157.3" y="53.3">GP22</text>
<text x="157.3" y="51.6">GP20</text>
<text x="157.3" y="49.9">GP36</text>
<text x="157.3" y="48.2">GP34</text>
<text x="166.8" y="50.7">GP20</text>
<text x="166.8" y="49">GP36</text>
<text x="166.8" y="52.4">GP22</text>
<text x="211" y="49">GP37</text>
<text x="211" y="50.7">GP21</text>
<text x="211" y="52.4">GP23</text>
<text x="225" y="48.2">GP35</text>
<text x="225" y="49.9">GP37</text>
<text x="225" y="53.3">GP23</text>
<text x="225" y="51.6">GP21</text>
<text x="236.6" y="48.2">2</text>
<text x="236.6" y="49.9">2</text>
<text x="236.6" y="53.3">2</text>
<text x="236.6" y="51.6">2</text>
<text x="34.1" y="56.7">3</text>
<text x="34.1" y="55">3</text>
<text x="41.2" y="56.7">LANTX+</text>
<text x="41.5" y="55">LANTX-</text>
<text x="52.8" y="55.8">LANTX+</text>
<text x="52.8" y="54.1">LANTX-</text>
<text x="52.8" y="59.2">GP80</text>
<text x="97" y="55.8">LANRX+</text>
<text x="97" y="54.1">LANRX-</text>
<text x="97" y="59.2">GP81</text>
<text x="111" y="55">LANRX-</text>
<text x="111" y="56.7">LANRX+</text>
<text x="122.6" y="55">3</text>
<text x="122.6" y="56.7">3</text>
<text x="148.1" y="56.7">2</text>
<text x="148.1" y="55">2</text>
<text x="157.3" y="56.7">GP26</text>
<text x="157.3" y="55">GP24</text>
<text x="166.8" y="54.1">GP24</text>
<text x="166.8" y="59.2">GP10</text>
<text x="166.8" y="55.8">GP26</text>
<text x="211" y="59.2">GP11</text>
<text x="211" y="54.1">GP25</text>
<text x="211" y="55.8">GP27</text>
<text x="225" y="55">GP25</text>
<text x="225" y="56.7">GP27</text>
<text x="236.6" y="55">2</text>
<text x="236.6" y="56.7">2</text>
<text x="34.1" y="65.2">3,5</text>
<text x="34.1" y="60.1">2</text>
<text x="34.1" y="63.5">3</text>
<text x="34.1" y="61.8">2</text>
<text x="43.3" y="65.2">GP86</text>
<text x="43.3" y="60.1">GP80</text>
<text x="43.3" y="63.5">GP84</text>
<text x="43.3" y="61.8">GP82</text>
<text x="52.8" y="60.9">GP82</text>
<text x="52.8" y="62.6">GP84</text>
<text x="52.8" y="64.3">GP86</text>
<text x="97" y="60.9">GP83</text>
<text x="97" y="62.6">GP85</text>
<text x="111" y="61.8">GP83</text>
<text x="111" y="60.1">GP81</text>
<text x="111" y="63.5">GP85</text>
<text x="122.6" y="61.8">2</text>
<text x="122.6" y="60.1">2</text>
<text x="122.6" y="63.5">3</text>
<text x="148.1" y="65.2">2</text>
<text x="148.1" y="60.1">2</text>
<text x="148.1" y="63.5">2</text>
<text x="148.1" y="61.8">2</text>
<text x="157.3" y="65.2">GP16</text>
<text x="157.3" y="60.1">GP10</text>
<text x="157.3" y="63.5">GP14</text>
<text x="157.3" y="61.8">GP12</text>
<text x="166.8" y="64.3">GP16</text>
<text x="166.8" y="62.6">GP14</text>
<text x="166.8" y="60.9">GP12</text>
<text x="211" y="64.3">GP17</text>
<text x="211" y="60.9">GP13</text>
<text x="211" y="62.6">GP15</text>
<text x="225" y="60.1">GP11</text>
<text x="225" y="63.5">GP15</text>
<text x="225" y="61.8">GP13</text>
<text x="225" y="65.2">GP17</text>
<text x="236.6" y="60.1">2</text>
<text x="236.6" y="63.5">2</text>
<text x="236.6" y="61.8">2</text>
<text x="236.6" y="65.2">2</text>
</g>
<g font-size="1.5" fill="#004080">
<text x="70.7" y="12.6">RSTDRV</text>
<text x="70.7" y="14.3">GP00</text>
<text x="70.7" y="16">GP02</text>
<text x="70.7" y="17.7">GP04</text>
<text x="83.8" y="14.3">GP01</text>
<text x="83.8" y="16">GP03</text>
<text x="83.8" y="17.7">GP05</text>
<text x="84.3" y="12.6">GND</text>
<text x="184.7" y="12.6">VCC</text>
<text x="184.7" y="14.3">GP70</text>
<text x="184.7" y="16">GP72</text>
<text x="184.7" y="17.7">GP74</text>
<text x="197.8" y="14.3">GP71</text>
<text x="197.8" y="16">GP73</text>
<text x="197.8" y="17.7">GP75</text>
<text x="198.5" y="12.6">VCC</text>
<text x="70.7" y="19.4">GP06</text>
<text x="70.7" y="21.1">GP90</text>
<text x="70.7" y="22.8">GP92</text>
<text x="83.8" y="19.4">GP07</text>
<text x="83.8" y="21.1">GP91</text>
<text x="83.8" y="22.8">GP93</text>
<text x="184.7" y="19.4">GP76</text>
<text x="184.7" y="21.1">GP60</text>
<text x="184.7" y="22.8">GP62</text>
<text x="197.8" y="19.4">GP77</text>
<text x="197.8" y="21.1">GP61</text>
<text x="197.8" y="22.8">GP63</text>
<text x="70.7" y="24.5">GP94</text>
<text x="70.7" y="26.2">GP96</text>
<text x="70.7" y="27.9">GND</text>
<text x="70.7" y="29.6">USBD1-</text>
<text x="82.1" y="29.6">USBD2-</text>
<text x="83.8" y="24.5">GP95</text>
<text x="83.8" y="26.2">GP97</text>
<text x="84.3" y="27.9">GND</text>
<text x="184.7" y="24.5">GP64</text>
<text x="184.7" y="26.2">GP66</text>
<text x="184.7" y="27.9">GND</text>
<text x="184.7" y="29.6">GP50</text>
<text x="197.8" y="24.5">GP65</text>
<text x="197.8" y="26.2">GP67</text>
<text x="197.8" y="29.6">GP51</text>
<text x="198.3" y="27.9">GND</text>
<text x="70.7" y="31.3">USBD1+</text>
<text x="70.7" y="33">AGND</text>
<text x="70.7" y="34.7">ADC_0</text>
<text x="81.7" y="31.3">USBD2+</text>
<text x="82.8" y="34.7">ADC_1</text>
<text x="83.3" y="33">AGND</text>
<text x="184.7" y="31.3">GP52</text>
<text x="184.7" y="33">GP54</text>
<text x="184.7" y="34.7">GP56</text>
<text x="197.8" y="31.3">GP53</text>
<text x="197.8" y="33">GP55</text>
<text x="197.8" y="34.7">GP57</text>
<text x="70.7" y="36.4">ADC_2</text>
<text x="70.7" y="38.1">ADC_4</text>
<text x="70.7" y="39.8">ADC_6</text>
<text x="70.7" y="41.5">GND</text>
<text x="82.8" y="36.4">ADC_3</text>
<text x="82.8" y="38.1">ADC_5</text>
<text x="82.8" y="39.8">ADC_7</text>
<text x="84.3" y="41.5">GND</text>
<text x="184.7" y="36.4">GP40</text>
<text x="184.7" y="38.1">GP42</text>
<text x="184.7" y="39.8">GP44</text>
<text x="184.7" y="41.5">GP46</text>
<text x="197.8" y="36.4">GP41</text>
<text x="197.8" y="38.1">GP43</text>
<text x="197.8" y="39.8">GP45</text>
<text x="197.8" y="41.5">GP47</text>
<text x="70.7" y="43.2">SATA_TX-</text>
<text x="70.7" y="44.9">SATA_TX+</text>
<text x="70.7" y="46.6">PE0_TX-</text>
<text x="79.8" y="44.9">SATA_RX+</text>
<text x="80.2" y="43.2">SATA_RX-</text>
<text x="81.3" y="46.6">PE0_RX-</text>
<text x="184.7" y="43.2">GND</text>
<text x="184.7" y="44.9">GP30</text>
<text x="184.7" y="46.6">GP32</text>
<text x="197.8" y="44.9">GP31</text>
<text x="197.8" y="46.6">GP33</text>
<text x="198.3" y="43.2">GND</text>
<text x="70.7" y="48.3">PE0_TX+</text>
<text x="70.7" y="50">PE0_CLK-</text>
<text x="70.7" y="51.8">PE0_CLK+</text>
<text x="70.7" y="53.4">GND</text>
<text x="81" y="48.3">PE0_RX+</text>
<text x="81.6" y="50">PCIRST-</text>
<text x="82.1" y="51.8">RESET-</text>
<text x="84.3" y="53.4">GND</text>
<text x="184.7" y="48.3">GP34</text>
<text x="184.7" y="50">GP36</text>
<text x="184.7" y="51.8">GP20</text>
<text x="184.7" y="53.4">GP22</text>
<text x="197.8" y="48.3">GP35</text>
<text x="197.8" y="50">GP37</text>
<text x="197.8" y="51.8">GP21</text>
<text x="197.8" y="53.4">GP23</text>
<text x="70.7" y="55.1">LANTX-</text>
<text x="70.7" y="56.9">LANTX+</text>
<text x="70.7" y="58.5">VBATT</text>
<text x="78.2" y="58.5">VCC1.8_OUT</text>
<text x="81.7" y="56.9">LANRX+</text>
<text x="82.1" y="55.1">LANRX-</text>
<text x="184.7" y="55.1">GP24</text>
<text x="184.7" y="56.9">GP26</text>
<text x="184.7" y="58.5">GND</text>
<text x="197.8" y="55.1">GP25</text>
<text x="197.8" y="56.9">GP27</text>
<text x="198.3" y="58.5">GND</text>
<text x="70.7" y="60.3">GP80</text>
<text x="70.7" y="62">GP82</text>
<text x="70.7" y="63.6">GP84</text>
<text x="70.7" y="65.4">GP86</text>
<text x="83.8" y="60.3">GP81</text>
<text x="83.8" y="62">GP83</text>
<text x="83.8" y="63.6">GP85</text>
<text x="83.8" y="65.4">GP87</text>
<text x="184.7" y="60.3">GP10</text>
<text x="184.7" y="63.6">GP14</text>
<text x="184.7" y="65.4">GP16</text>
<text x="184.7" y="62">GP12</text>
<text x="197.8" y="60.3">GP11</text>
<text x="197.8" y="62">GP13</text>
<text x="197.8" y="63.6">GP15</text>
<text x="197.8" y="65.4">GP17</text>
</g>
<g font-size="1.2">
<text x="30.6" y="1.2">5</text>
<text x="88.5" y="1.2">4</text>
<text x="146.4" y="1.2">3</text>
<text x="204.2" y="1.2">2</text>
<text x="262.1" y="1.2">1</text>
<text x=".5" y="25.7">D</text>
<text x="291.5" y="25.7">D</text>
<text x=".5" y="71.7">C</text>
<text x="291.5" y="71.7">C</text>
<text x=".5" y="117.6">B</text>
<text x="291.5" y="117.6">B</text>
<text x=".5" y="163.6">A</text>
<text x="291.5" y="163.6">A</text>
<text x="30.6" y="186.7">5</text>
<text x="88.5" y="186.7">4</text>
<text x="146.4" y="186.7">3</text>
<text x="204.2" y="186.7">2</text>
<text x="262.1" y="186.7">1</text>
</g>
</svg>
